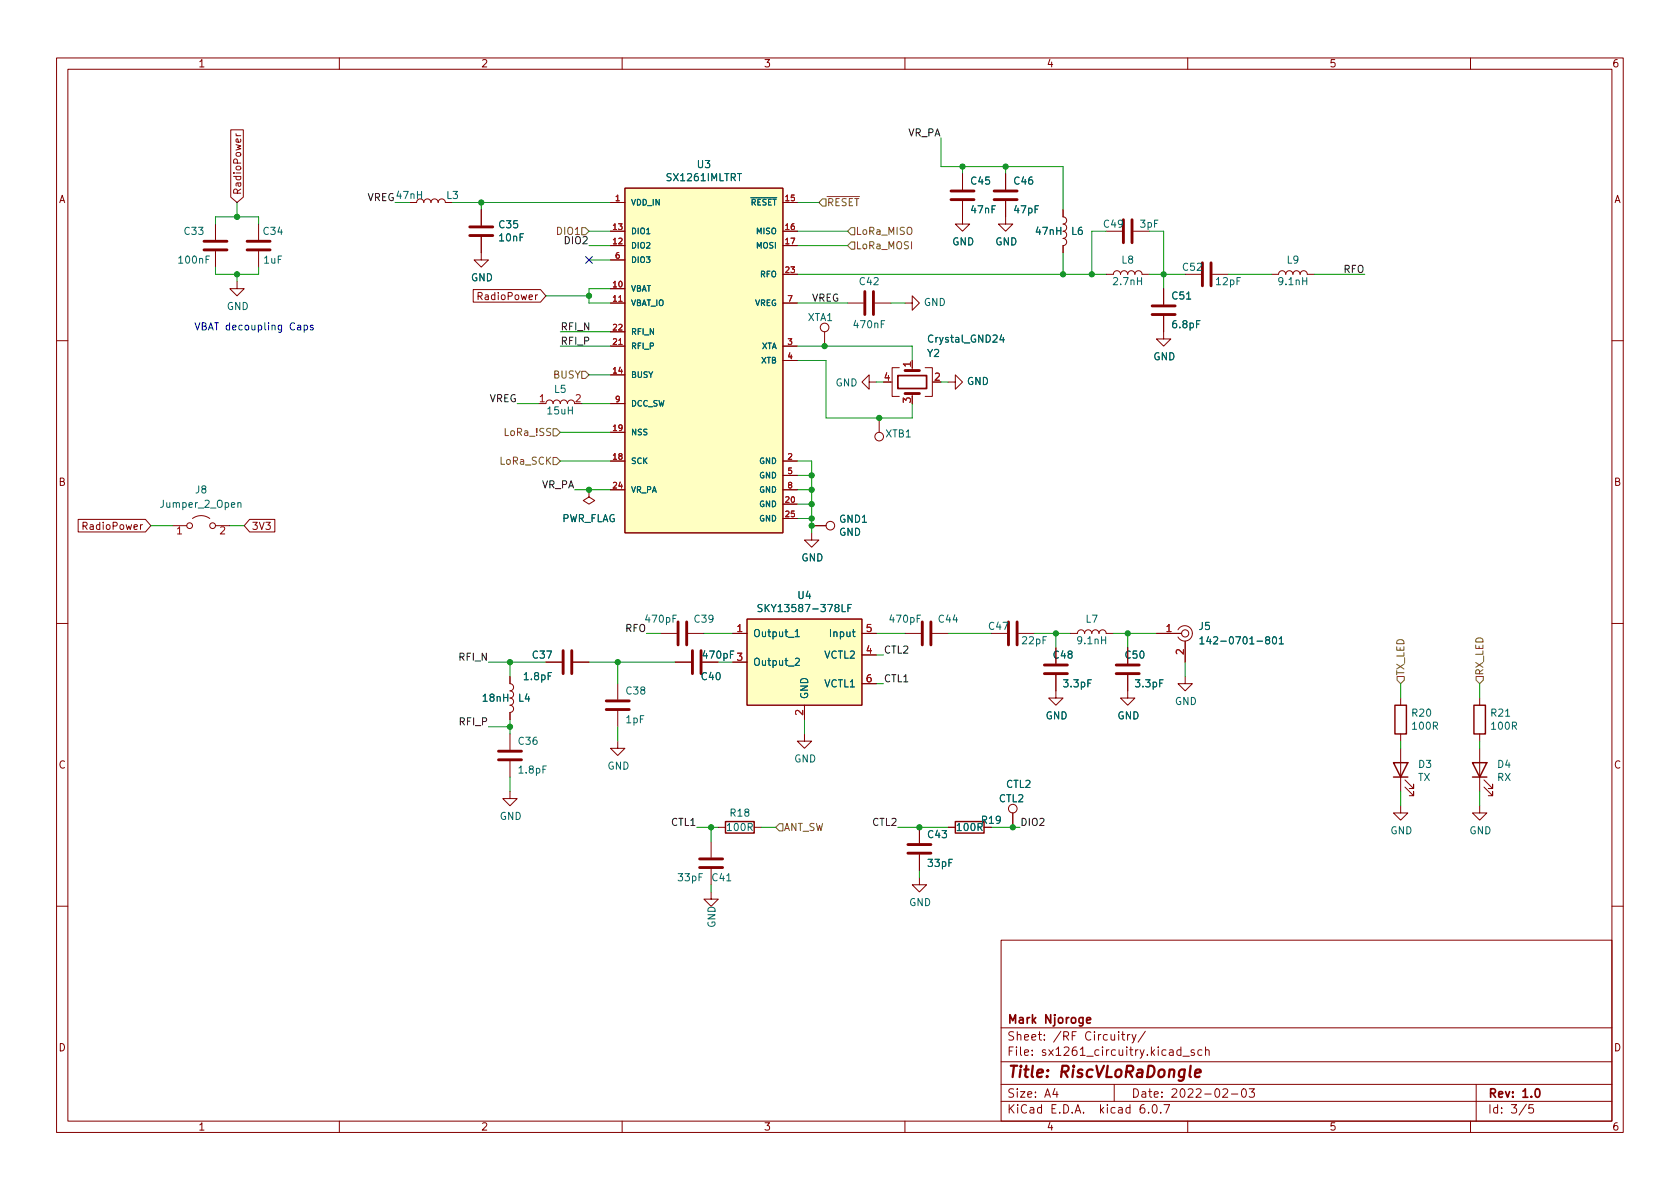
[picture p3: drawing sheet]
<svg xmlns="http://www.w3.org/2000/svg" width="297mm" height="210mm" viewBox="0 0 297 210" stroke-linecap="round" stroke-linejoin="round" font-family="sans-serif">
<g fill="none" stroke="#840000" stroke-width=".18">
<path d="M10 10.2h277v190.1h-277zM12 12.2h273v186.1h-273zM60 10.2v2M110 10.2v2M160 10.2v2M210 10.2v2M260 10.2v2M38.1 39.6v2.8M40.8 23h2.2v11.9l-1.1 .9-1.1-.9zM41.7 23.6l.3 .4M41.7 24h.9M45.7 39.6v2.8"/>
<path d="M74.9 35.8a.64 .64 0 0 1 .7-.6 .64 .64 0 0 1 .6 .6 .64 .64 0 0 1 .6-.6 .64 .64 0 0 1 .7 .6 .64 .64 0 0 1 .6-.6 .64 .64 0 0 1 .6 .6M85.1 37.1v2.8M107.9 35.8h2.6M110.5 33.3h27.9v60.9h-27.9zM138.4 35.8h2.6M170.2 35.6v4h1.2l-1.2 1.3-1.3-1.3h1.3M170.2 30.7v2.8M177.8 35.6v4h1.3l-1.3 1.3-1.3-1.3h1.3M177.8 30.7v2.8M188 37.1v1.2a.64 .64 0 0 1 .6 .7 .64 .64 0 0 1-.6 .6 .64 .64 0 0 1 .6 .7 .64 .64 0 0 1-.6 .6 .64 .64 0 0 1 .6 .6 .64 .64 0 0 1-.6 .7 .64 .64 0 0 1 .6 .6 .64 .64 0 0 1-.6 .6v1.3M38.1 44.4v2.8M41.9 49.8v1.2h1.3l-1.3 1.3-1.3-1.3h1.3"/>
<path d="M45.7 44.4v2.8M83.7 51.2h11.9l.9 1.1-.9 1.1h-11.9zM84.5 52.4l.6-.1 .2-.2-.1-.3-.7-.1v1.3M85.1 41.9v4.1h1.3l-1.3 1.2-1.3-1.2h1.3M107.9 51h2.6M107.9 53.6h2.6M107.9 43.4h2.6M107.9 40.9h2.6M107.9 58.7h2.6M107.9 46h2.6M138.4 48.5h2.6M138.4 53.6h2.6"/>
<path d="M138.4 43.4h2.6M138.4 40.9h2.6M145.8 58.7v2.5M149.9 53.6h2.8M154.7 53.6h2.8M160 53.6h1.3v-1.3l1.3 1.3-1.3 1.3v-1.3M195.6 48.5h1.2a.64 .64 0 0 1 .7-.6 .64 .64 0 0 1 .6 .6 .64 .64 0 0 1 .7-.6 .64 .64 0 0 1 .6 .6 .64 .64 0 0 1 .6-.6 .64 .64 0 0 1 .7 .6 .64 .64 0 0 1 .6-.6 .64 .64 0 0 1 .6 .6h1.3M200.4 40.9h2.8M205.7 55.9v4h1.3l-1.3 1.3-1.2-1.3h1.2M205.7 51v2.8M214.4 48.5h2.8M224.8 48.5h1.3a.64 .64 0 0 1 .6-.6 .64 .64 0 0 1 .6 .6 .64 .64 0 0 1 .7-.6 .64 .64 0 0 1 .6 .6 .64 .64 0 0 1 .6-.6 .64 .64 0 0 1 .7 .6 .64 .64 0 0 1 .6-.6 .64 .64 0 0 1 .6 .6h1.3"/>
<path d="M10 60.2h2M96.5 71.4a.64 .64 0 0 1 .7-.7 .64 .64 0 0 1 .6 .7 .64 .64 0 0 1 .6-.7 .64 .64 0 0 1 .7 .7 .64 .64 0 0 1 .6-.7 .64 .64 0 0 1 .6 .7 .64 .64 0 0 1 .7-.7 .64 .64 0 0 1 .6 .7M107.9 66.3h2.6M107.9 76.4h2.6M107.9 61.2h2.6M107.9 71.4h2.6M138.4 61.2h2.6M138.4 63.7h2.6M153.7 67.6v-1.3l-1.3 1.3 1.3 1.2v-1.2h1.2M155.4 73.9v2.5M159 65h-1.3v5.1h1.3M161.3 65v.5"/>
<path d="M161.3 69.6v.5M163.6 65h1.2v5.1h-1.2M167.6 67.6h1.3v-1.3l1.3 1.3-1.3 1.2v-1.2M285 60.2h2M13.8 91.8h11.9l1 1.2-1 1.1h-11.9zM14.7 93h.6l.1-.2-.1-.3-.6-.1v1.2M30.5 93h2.5M34 91.7a2.54 2.54 0 0 1 3.1 0M38.1 93h2.5M44.1 91.8h4.5v2.3h-4.5l-.9-1.1zM104.1 86.6v1.3l1.1 .6-1.1 .6-1-.6 1-.6M104.1 86.6h.1"/>
<path d="M107.9 81.5h2.6M107.9 86.6h2.6M138.4 81.5h2.6M138.4 89.1h2.6M138.4 86.6h2.6M138.4 91.7h2.6M138.4 84.1h2.6M143.5 94.2v1.3h1.3l-1.3 1.3-1.3-1.3h1.3M143.5 93h2.5M10 110.2h2M90.2 119.6v1.3a.64 .64 0 0 1 .6 .6 .64 .64 0 0 1-.6 .7 .64 .64 0 0 1 .6 .6 .64 .64 0 0 1-.6 .6 .64 .64 0 0 1 .6 .7 .64 .64 0 0 1-.6 .6 .64 .64 0 0 1 .6 .6 .64 .64 0 0 1-.6 .7v1.2M96.5 117.1h2.8"/>
<path d="M101.3 117.1h2.8M116.8 112h2.8M119.4 117.1h2.8M121.7 112h2.8M129.5 112h2.6M129.5 117.1h2.6M132.1 109.5h20.3v15.2h-20.3zM152.4 112h2.5M152.4 115.8h2.5M160 112h2.8M164.8 112h2.8M180.1 112h2.8"/>
<path d="M186.7 119.4v4h1.3l-1.3 1.3-1.3-1.3h1.3M186.7 114.5v2.8M189.2 112h1.3a.64 .64 0 0 1 .6-.6 .64 .64 0 0 1 .7 .6 .64 .64 0 0 1 .6-.6 .64 .64 0 0 1 .6 .6 .64 .64 0 0 1 .7-.6 .64 .64 0 0 1 .6 .6 .64 .64 0 0 1 .6-.6 .64 .64 0 0 1 .7 .6h1.2M199.4 119.4v4h1.3l-1.3 1.3-1.3-1.3h1.3M199.4 114.5v2.8M204.5 112h4.4M208.3 111.4a1.35 1.35 0 0 1 2-.4 1.35 1.35 0 0 1 0 2.1 1.35 1.35 0 0 1-2-.5M209.5 119.6v1.3h1.3l-1.3 1.3-1.2-1.3h1.2M209.5 113.4v3.7M285 110.2h2M90.2 139.9v1.3h1.2l-1.2 1.3-1.3-1.3h1.3M90.2 129.8v2.8"/>
<path d="M90.2 134.6v2.8M109.2 131.1v1.2h1.3l-1.3 1.3-1.3-1.3h1.3M109.2 120.9v2.8M109.2 125.7v2.8M142.2 129.8v1.3h1.3l-1.3 1.2-1.2-1.2h1.2M142.2 124.7v2.5M152.4 120.9h2.5M247.6 123.4v1.3M247.6 129.8v1.3M247.6 132.3v7.6M248.4 139.2l1.5 1.5v-.8v.8h-.7M248.4 137.9l1.5 1.5v-.7v.7h-.7"/>
<path d="M261.6 123.4v1.3M261.6 129.8v1.3M261.6 132.3v7.6M262.4 139.2l1.5 1.5v-.8v.8h-.8M262.4 137.9l1.5 1.5v-.7v.7h-.8M125.7 157.7v1.3h1.3l-1.3 1.3-1.2-1.3h1.2M125.7 148.8v2.8M125.7 153.7v2.8M127 146.3h1.3M133.3 146.3h1.3M162.6 155.2v1.3h1.2l-1.2 1.2-1.3-1.2h1.3M162.6 146.3v2.8"/>
<path d="M162.6 151.1v2.8M167.6 146.3h1.3M179.1 143.8v2.5M247.6 142.5v1.3h1.3l-1.3 1.2-1.2-1.2h1.2M261.6 142.5v1.3h1.3l-1.3 1.2-1.3-1.2h1.3M10 160.2h2M177 166.3h108v32h-108zM285 160.2h2M60 198.3v2M110 198.3v2M160 198.3v2M177 194.8h108"/>
<path d="M177 191.8h108M177 187.8h108M177 181.8h108M186.5 192.5l-.4 1h1M186.9 193v1M197 191.8v3M197.8 182.4v.2M197.8 182.9v1M198.3 182.9h.6M198.5 182.4v1.3l.4 .2M199.4 182.9v1M199.8 182.9l-.3 .1-.1 .2"/>
<path d="M200.1 182.9l.4 1M200.9 182.9l-.5 1.4-.3 .1M202.3 195.3a.59 .59 0 0 0-.7 .7v.5l.1 .3h.4l.3-.1v-.5l-.1-.2-.4-.1-.3 .3M202.5 182.4l-1.3 1.9M203.1 196.7v.1M203.9 195.4l.2-.1a.81 .81 0 0 1 .6 .7 .81 .81 0 0 1-.3 .8h-.2a.81 .81 0 0 1-.6-.6 .81 .81 0 0 1 .3-.8zM205.2 196.7v.1M205.8 195.3h1l-.7 1.5M208.8 185.7l-.4-.1-.3 .3v.4l.1 .3h.6M208.8 185.1v1.5M209.1 186.8h1.2M210 198.3v2"/>
<path d="M211.1 185.7l-.3-.1-.2 .2v.3l.5 .1v.4h-.5M212.5 185.7l-.4-.1-.3 .3v.4l.1 .3h.6M213.1 185.8l.3-.2 .3 .1 .1 .9M213.1 185.1v1.5M216.2 192.7l.6-.2 .2 .2 .1 .3-1 1h1M217.7 193.5h1.2M219.7 192.6l.2-.1a.81 .81 0 0 1 .5 .7 .81 .81 0 0 1-.3 .8h-.1a.81 .81 0 0 1-.6-.6 .81 .81 0 0 1 .3-.8zM220.9 192.5h.9l-.5 .6 .4 .1v.7l-.2 .1h-.4l-.2-.1M260 198.3v2M261 191.8v6.5M269.9 195.3l-1.3 1.9M271.1 195.3h-.7l-.1 .7 .2-.1 .5 .1 .2 .2-.1 .5-.2 .1-.6-.1"/>
<circle cx="145.8" cy="57.9" r=".76"/>
<circle cx="155.4" cy="77.2" r=".76"/>
<circle cx="33.5" cy="93" r=".51"/>
<circle cx="37.6" cy="93" r=".51"/>
<circle cx="146.8" cy="93" r=".76"/>
<circle cx="209.5" cy="112" r=".63"/>
<circle cx="179.1" cy="143" r=".76"/>
</g>
<path d="M158.7 66.4h5.1v2.3h-5.1zM192.1 180.4l.7-.1v-.3l-.5-.1-.2 .2 .1 .8h.6M271.6 192.6l.2-.1a.82 .82 0 0 1 .6 .7 .82 .82 0 0 1-.3 .8h-.2a.81 .81 0 0 1-.6-.6 .81 .81 0 0 1 .3-.8z" fill="none" stroke="#840000" stroke-width=".3"/>
<path d="M211.3 189.8l1-.2-.1-.4-.1-.1-.6 .1-.2 1 .2 .3 .6-.1" fill="none" stroke="#840000" stroke-width=".4"/>
<g fill="none" stroke="#840000" stroke-width=".51">
<path d="M168.1 35.3h4.1M168.1 33.8h4.1M175.8 35.3h4M175.8 33.8h4M198.6 38.9v4M200.2 38.9v4M36.1 42.7h4M36.1 44.2h4M43.7 42.7h4.1M43.7 44.2h4.1M83.1 41.7h4M83.1 40.1h4"/>
<path d="M152.9 51.6v4M154.4 51.6v4M203.7 55.6h4.1M203.7 54.1h4.1M212.6 46.5v4M214.1 46.5v4M160 65.5h2.6M160 69.6h2.6M99.6 115.1v4M101.1 115.1v4M119.9 110v4M121.4 110v4"/>
<path d="M122.4 115.1v4M124 115.1v4M163.1 110v4M164.6 110v4M178.3 110v4M179.8 110v4M184.7 117.6h4M184.7 119.1h4M197.4 117.6h4M197.4 119.1h4M88.1 134.4h4.1M88.1 132.8h4.1"/>
<path d="M107.2 125.5h4.1M107.2 123.9h4.1M123.7 151.9h4.1M123.7 153.4h4.1M160.5 150.9h4.1M160.5 149.3h4.1"/>
</g>
<path d="M246.4 134.9h2.5l-1.3 2.5zM246.4 137.4h2.5M246.6 124.7h2.1v5.1h-2.1zM260.3 134.9h2.6l-1.3 2.5zM260.3 137.4h2.6M260.6 124.7h2v5.1h-2zM128.3 145.3h5v2h-5zM168.9 145.3h5.1v2h-5.1z" fill="none" stroke="#840000" stroke-width=".25"/>
<g fill="none" stroke="#006464" stroke-width=".18">
<path d="M177.1 59.2l-.3 .9h.8M177.4 59.7v.8M42.1 89l.1-.1h.3l.1 .8M134.7 107l-.4-.1-.2 .1v.4l.5 .2 .1 .3-.2 .3-.5-.1M140.6 111.7l.4-.4v1.3M140.6 116.5l.5-.1 .2 .4-.7 .9h.7M140.6 112.6h.7M149.9 107.5h.4M150.5 106.9h-.6v1.3M212.2 113l.3-.4v1.3M212.2 113.9h.7M213.7 112.5l-.3 .9h.8"/>
<path d="M225.1 112.7l.2-.1a.68 .68 0 0 1 .4 .6 .68 .68 0 0 1-.4 .7l-.2-.2-.1-.3zM226.2 113l.4-.4v1.3M226.2 113.9h.7"/>
</g>
<g fill="#ffffc2" stroke="#ffffc2" stroke-width=".18">
<path d="M132.1 109.5h20.3v15.2h-20.3z"/>
<path d="M110.5 33.3h27.9v60.9h-27.9z"/>
</g>
<path d="M145.4 35.2h.6v1.2h-.6l-.6-.6zM102.9 40.3h.6l.6 .6-.6 .6h-.6zM150.5 40.3h.6v1.2h-.6l-.6-.6zM150.5 42.8h.6v1.3h-.6l-.6-.7zM97.8 75.8h.6l.7 .6-.7 .7h-.6zM102.9 65.7h.6l.6 .6-.6 .6h-.6zM97.8 80.9h.6l.7 .6-.7 .7h-.6zM247 119.6h1.3v.7l-.7 .6-.6-.6zM261 119.6h1.3v.7l-.7 .6-.6-.6zM137.8 145.7h.6v1.2h-.6l-.6-.6z" fill="none" stroke="#725600" stroke-width=".18"/>
<path d="M52.6 57.6h.5l.1 .7M53.2 57.8l-.4 .1-.2 .1 .2 .3h.4M53.8 57.6l.3-.1 .3 .2-.1 .6h-.5M53.8 57.5v1.3M55.4 57.6l-.4-.1-.1 .2v.2l.5 .1v.3h-.5" fill="none" stroke="#0000c2" stroke-width=".18"/>
<g fill="none" stroke="#009600" stroke-width=".18">
<path d="M38.1 39.6v-1.3h7.6v1.3M41.9 35.8v2.5M80 35.8h27.9M85.1 35.8v1.3M141 35.8h3.8M166.4 24.4v5.1h21.6v7.6M170.2 29.5v1.2M177.8 29.5v1.2M38.1 47.2v1.3h7.6v-1.3M41.9 48.5v1.3M96.5 52.3h7.6M99.1 58.7h8.8"/>
<path d="M104.1 40.9h3.8M104.1 46h3.8M104.1 43.4h3.8M107.9 51h-3.8v2.6h3.8M141 48.5h54.6M141 40.9h8.9M141 53.6h8.9M141 43.4h8.9M157.5 53.6h2.5M188 44.7v3.8M195.6 40.9h-2.6v7.6M203.2 48.5h6.3"/>
<path d="M203.2 40.9h2.5v10.1M217.2 48.5h7.6M232.4 48.5h8.9M91.4 71.4h3.8M99.1 61.2h8.8M99.1 76.4h8.8M102.9 71.4h5M104.1 66.3h3.8M141 63.7h5v10.2h15.3v-2.5M141 61.2h20.3v2.5M154.9 67.6h1.3M166.4 67.6h1.2"/>
<path d="M26.7 93h3.8M40.6 93h2.6M99.1 81.5h8.8M101.6 86.6h6.3M141 81.5h2.5v12.7M141 91.7h2.5M141 84.1h2.5M141 89.1h2.5M141 86.6h2.5M86.4 117.1h10.1M90.2 117.1v2.5M104.1 117.1h15.3"/>
<path d="M109.2 117.1v3.8M114.3 112h2.5M124.5 112h5M154.9 112h5.1M154.9 115.8h1.3M167.6 112h7.7M182.9 112h6.3M186.7 112v2.5M196.8 112h7.7M199.4 112v2.5M209.5 117.1v2.5M86.4 128.5h3.8"/>
<path d="M90.2 127.2v2.6M90.2 137.4v2.5M109.2 128.5v2.6M142.2 127.2v2.6M154.9 120.9h1.3M247.6 120.9v2.5M247.6 131.1v1.2M247.6 139.9v2.6M261.6 120.9v2.5M261.6 131.1v1.2M261.6 139.9v2.6M123.2 146.3h3.8"/>
<path d="M125.7 146.3v2.5M125.7 156.5v1.2M134.6 146.3h2.6M158.7 146.3h8.9M162.6 153.9v1.3M175.3 146.3h5"/>
</g>
<path d="M103.5 45.4l1.2 1.2M104.7 45.4l-1.2 1.2" fill="none" stroke="#000084" stroke-width=".18"/>
<g fill="#009600" stroke="#009600" stroke-width=".18">
<circle cx="104.1" cy="86.6" r=".46"/>
<circle cx="90.2" cy="128.5" r=".46"/>
<circle cx="90.2" cy="117.1" r=".46"/>
<circle cx="109.2" cy="117.1" r=".46"/>
<circle cx="186.7" cy="112" r=".46"/>
<circle cx="205.7" cy="48.5" r=".46"/>
<circle cx="199.4" cy="112" r=".46"/>
<circle cx="193" cy="48.5" r=".46"/>
<circle cx="188" cy="48.5" r=".46"/>
<circle cx="170.2" cy="29.5" r=".46"/>
<circle cx="177.8" cy="29.5" r=".46"/>
<circle cx="85.1" cy="35.8" r=".46"/>
<circle cx="104.1" cy="52.3" r=".46"/>
<circle cx="41.9" cy="48.5" r=".46"/>
<circle cx="41.9" cy="38.3" r=".46"/>
<circle cx="162.6" cy="146.3" r=".46"/>
<circle cx="125.7" cy="146.3" r=".46"/>
<circle cx="179.1" cy="146.3" r=".46"/>
<circle cx="143.5" cy="86.6" r=".46"/>
<circle cx="145.8" cy="61.2" r=".46"/>
<circle cx="143.5" cy="84.1" r=".46"/>
<circle cx="155.4" cy="73.9" r=".46"/>
<circle cx="143.5" cy="89.1" r=".46"/>
<circle cx="143.5" cy="93" r=".46"/>
<circle cx="143.5" cy="91.7" r=".46"/>
</g>
<text font-size="2.8" fill="#840000" x="178" y="190.6">Title: RiscVLoRaDongle</text>
<g font-size="2.1" fill="#840000">
<text x="178" y="184">Sheet: /RF Circuitry/</text>
<text x="178" y="181">Mark Njoroge</text>
<text x="178" y="186.7">File: sx1261_circuitry.kicad_sch</text>
<text x="178" y="196.9">KiCad E.D.A. kicad 6.0.7</text>
<text x="178" y="194.1">Size: A4</text>
<text x="200" y="194.1">Date: 2022-02-03</text>
<text x="263" y="194.1">Rev: 1.0</text>
<text x="263" y="196.9">Id: 3/5</text>
</g>
<g font-size="1.8" fill="#840000">
<text x="35" y="11.9">1</text>
<text x="85" y="11.9">2</text>
<text x="135" y="11.9">3</text>
<text x="185" y="11.9">4</text>
<text x="235" y="11.9">5</text>
<text x="285" y="11.9">6</text>
<text x="10.3" y="35.9">A</text>
<text x="42.6" y="34.5" transform="rotate(-90 42.6 34.5)">RadioPower</text>
<text x="285.3" y="35.9">A</text>
<text x="85" y="53">RadioPower</text>
<text x="10.3" y="85.9">B</text>
<text x="285.3" y="85.9">B</text>
<text x="15.2" y="93.7">RadioPower</text>
<text x="44.4" y="93.7">3V3</text>
<text x="124.4" y="116.5">470pF 3</text>
<text x="10.3" y="135.9">C</text>
<text x="285.3" y="135.9">C</text>
<text x="173.6" y="145.7">R19</text>
<text x="10.3" y="185.9">D</text>
<text x="285.3" y="185.9">D</text>
<text x="35" y="199.9">1</text>
<text x="85" y="199.9">2</text>
<text x="135" y="199.9">3</text>
<text x="185" y="199.9">4</text>
<text x="235" y="199.9">5</text>
<text x="285" y="199.9">6</text>
</g>
<g font-size="1.8" fill="#006464">
<text x="123.3" y="29.7">U3</text>
<text x="79" y="35.2">L3</text>
<text x="118.1" y="32">SX1261IMLTRT</text>
<text x="171.8" y="32.6">C45</text>
<text x="179.4" y="32.6">C46</text>
<text x="32.7" y="41.5">C33</text>
<text x="46.6" y="41.5">C34</text>
<text x="88.3" y="40.4">C35</text>
<text x="171.8" y="37.7">47nF</text>
<text x="179.4" y="37.7">47pF</text>
<text x="183.3" y="41.5">47nH</text>
<text x="189.5" y="41.5">L6</text>
<text x="195.2" y="40.3">C49</text>
<text x="201.6" y="40.3">3pF</text>
<text x="31.7" y="46.6">100nF</text>
<text x="46.7" y="46.6">1uF</text>
<text x="88.4" y="42.7">10nF</text>
<text x="168.3" y="43.4">GND</text>
<text x="176" y="43.4">GND</text>
<text x="198.4" y="46.6">L8</text>
<text x="209.2" y="47.9">C52</text>
<text x="227.6" y="46.6">L9</text>
<text x="83.3" y="49.7">GND</text>
<text x="152" y="50.4">C42</text>
<text x="197" y="50.4">2.7nH</text>
<text x="207.3" y="53">C51</text>
<text x="215.1" y="50.4">12pF</text>
<text x="226.2" y="50.4">9.1nH</text>
<text x="40.1" y="54.8">GND</text>
<text x="142.8" y="56.8">XTA1</text>
<text x="151.1" y="58">470nF</text>
<text x="163.3" y="54.1">GND</text>
<text x="207.4" y="58">6.8pF</text>
<text x="164" y="63.1">Y2</text>
<text x="164.4" y="60.6">Crystal_GND24</text>
<text x="203.9" y="63.7">GND</text>
<text x="98" y="69.5">L5</text>
<text x="147.7" y="68.3">GND</text>
<text x="170.9" y="68.1">GND</text>
<text x="96.9" y="73.3">15uH</text>
<text x="156.6" y="77.3">XTB1</text>
<text x="28.6" y="89.8">Jumper_2_Open</text>
<text x="34.6" y="87.2">J8</text>
<text x="99.2" y="92.3">PWR_FLAG</text>
<text x="148.3" y="94.7">GND</text>
<text x="148.4" y="92.4">GND1</text>
<text x="141.7" y="99.3">GND</text>
<text x="141.1" y="105.9">U4</text>
<text x="114.3" y="110.1">470pF</text>
<text x="122.8" y="110.1">C39</text>
<text x="133.1" y="112.6">Output_1</text>
<text x="135.1" y="108.2">SKY13587-378LF</text>
<text x="147.1" y="112.6">Input</text>
<text x="157.5" y="110.1">470pF</text>
<text x="166" y="110.1">C44</text>
<text x="174.9" y="111.4">C47</text>
<text x="180.8" y="113.9">22pF</text>
<text x="190.6" y="113.9">9.1nH</text>
<text x="192" y="110.1">L7</text>
<text x="212" y="111.4">J5</text>
<text x="214" y="113.9">142-0701-801</text>
<text x="94.2" y="116.5">C37</text>
<text x="133.1" y="117.7">Output_2</text>
<text x="145.8" y="116.5">VCTL2</text>
<text x="186.3" y="116.5">C48</text>
<text x="199" y="116.5">C50</text>
<text x="85.5" y="124.1">18nH</text>
<text x="91.7" y="124.1">L4</text>
<text x="92.8" y="120.3">1.8pF</text>
<text x="110.8" y="122.8">C38</text>
<text x="124.1" y="120.3">C40</text>
<text x="142.9" y="123.7" transform="rotate(-90 142.9 123.7)">GND</text>
<text x="145.8" y="121.5">VCTL1</text>
<text x="188.2" y="121.5">3.3pF</text>
<text x="200.9" y="121.5">3.3pF</text>
<text x="207.7" y="124.7">GND</text>
<text x="91.7" y="131.7">C36</text>
<text x="110.7" y="127.9">1pF</text>
<text x="184.9" y="127.2">GND</text>
<text x="197.6" y="127.2">GND</text>
<text x="249.7" y="126.7">R20</text>
<text x="249.8" y="129">100R</text>
<text x="263.7" y="126.7">R21</text>
<text x="263.8" y="129">100R</text>
<text x="91.8" y="136.8">1.8pF</text>
<text x="107.4" y="136.1">GND</text>
<text x="140.4" y="134.8">GND</text>
<text x="250.8" y="135.8">D3</text>
<text x="264.8" y="135.8">D4</text>
<text x="176.6" y="141.9">CTL2</text>
<text x="177.9" y="139.3">CTL2</text>
<text x="250.7" y="138.1">TX</text>
<text x="264.7" y="138.1">RX</text>
<text x="88.3" y="145">GND</text>
<text x="128.7" y="146.9">100R</text>
<text x="129.2" y="144.4">R18</text>
<text x="164.1" y="148.2">C43</text>
<text x="169.3" y="146.9">100R</text>
<text x="245.8" y="147.5">GND</text>
<text x="259.8" y="147.5">GND</text>
<text x="120" y="155.8">33pF</text>
<text x="126" y="155.8">C41</text>
<text x="164.2" y="153.3">33pF</text>
<text x="160.7" y="160.2">GND</text>
<text x="126.5" y="164.1" transform="rotate(-90 126.5 164.1)">GND</text>
</g>
<g font-size="1.8" fill="#0f0f0f">
<text x="160.5" y="24.1">VR_PA</text>
<text x="100" y="43.2">DIO2</text>
<text x="143.5" y="53.3">VREG</text>
<text x="237.6" y="48.2">RFO</text>
<text x="99.1" y="58.4">RFI_N</text>
<text x="99.1" y="60.9">RFI_P</text>
<text x="86.4" y="71.1">VREG</text>
<text x="95.7" y="86.3">VR_PA</text>
<text x="110.6" y="111.7">RFO</text>
<text x="81.2" y="116.8">RFI_N</text>
<text x="156.2" y="115.6">CTL2</text>
<text x="156.2" y="120.6">CTL1</text>
<text x="81.3" y="128.3">RFI_P</text>
<text x="118.8" y="146">CTL1</text>
<text x="154.3" y="146">CTL2</text>
<text x="180.3" y="146">DIO2</text>
</g>
<text font-size="1.8" fill="#009600" x="64.8" y="35.5">VREG 47nH</text>
<g font-size="1.8" fill="#725600">
<text x="98.6" y="41.5">DIO1</text>
<text x="146.2" y="36.4">~{RESET}</text>
<text x="151.2" y="41.5">LoRa_MISO</text>
<text x="151.2" y="44.1">LoRa_MOSI</text>
<text x="97.9" y="66.9">BUSY</text>
<text x="89.3" y="77.1">LoRa_!SS</text>
<text x="88.5" y="82.2">LoRa_SCK</text>
<text x="248.3" y="119.5" transform="rotate(-90 248.3 119.5)">TX_LED</text>
<text x="262.3" y="119.5" transform="rotate(-90 262.3 119.5)">RX_LED</text>
<text x="138.5" y="146.9">ANT_SW</text>
</g>
<text font-size="1.8" fill="#0000c2" x="34.3" y="58.4">VBAT decoupling Caps</text>
<g font-size="1.8" fill="#a90000">
<text x="161" y="64.9" transform="rotate(-90 161 64.9)">1</text>
<text x="95.4" y="71.1">1</text>
<text x="101.7" y="71.1">2</text>
<text x="156.4" y="67.3">4</text>
<text x="161" y="71.2" transform="rotate(-90 161 71.2)">3</text>
<text x="165.2" y="67.3">2</text>
<text x="31.3" y="94.5">1</text>
<text x="38.9" y="94.5">2</text>
<text x="130.3" y="111.8">1</text>
<text x="153.2" y="111.8">5</text>
<text x="206.2" y="111.8">1</text>
<text x="153.2" y="115.6">4</text>
<text x="209.3" y="115.7" transform="rotate(-90 209.3 115.7)">2</text>
<text x="153.2" y="120.6">6</text>
<text x="142" y="126.5" transform="rotate(-90 142 126.5)">2</text>
</g>
<g font-size="1.4" fill="#a90000">
<text x="108.8" y="35.6">1</text>
<text x="138.9" y="35.6">15</text>
<text x="108.4" y="40.6">13</text>
<text x="138.9" y="40.6">16</text>
<text x="108.4" y="43.2">12</text>
<text x="108.8" y="45.7">6</text>
<text x="138.9" y="43.2">17</text>
<text x="108.4" y="50.8">10</text>
<text x="108.4" y="53.3">11</text>
<text x="138.9" y="48.3">23</text>
<text x="139.3" y="53.3">7</text>
<text x="108.4" y="58.4">22</text>
<text x="108.4" y="61">21</text>
<text x="139.3" y="61">3</text>
<text x="139.3" y="63.5">4</text>
<text x="108.4" y="66">14</text>
<text x="108.8" y="71.1">9</text>
<text x="108.4" y="76.2">19</text>
<text x="108.4" y="81.3">18</text>
<text x="139.3" y="81.3">2</text>
<text x="139.3" y="83.8">5</text>
<text x="108.4" y="86.4">24</text>
<text x="138.9" y="88.9">20</text>
<text x="139.3" y="86.4">8</text>
<text x="138.9" y="91.4">25</text>
</g>
<g font-size="1.4" fill="#006464">
<text x="111.5" y="36.3">VDD_IN</text>
<text x="111.5" y="41.4">DIO1</text>
<text x="131.6" y="36.3">~{RESET}</text>
<text x="133.8" y="41.4">MISO</text>
<text x="111.5" y="43.9">DIO2</text>
<text x="111.5" y="46.5">DIO3</text>
<text x="133.8" y="43.9">MOSI</text>
<text x="111.5" y="51.6">VBAT</text>
<text x="134.4" y="49">RFO</text>
<text x="111.5" y="54.1">VBAT_IO</text>
<text x="111.5" y="59.2">RFI_N</text>
<text x="133.4" y="54.1">VREG</text>
<text x="111.5" y="61.7">RFI_P</text>
<text x="134.6" y="61.7">XTA</text>
<text x="134.6" y="64.3">XTB</text>
<text x="111.5" y="66.8">BUSY</text>
<text x="111.5" y="71.9">DCC_SW</text>
<text x="111.5" y="77">NSS</text>
<text x="111.5" y="82">SCK</text>
<text x="134.3" y="82">GND</text>
<text x="111.5" y="87.1">VR_PA</text>
<text x="134.3" y="89.7">GND</text>
<text x="134.3" y="84.6">GND</text>
<text x="134.3" y="87.1">GND</text>
<text x="134.3" y="92.2">GND</text>
</g>
</svg>
